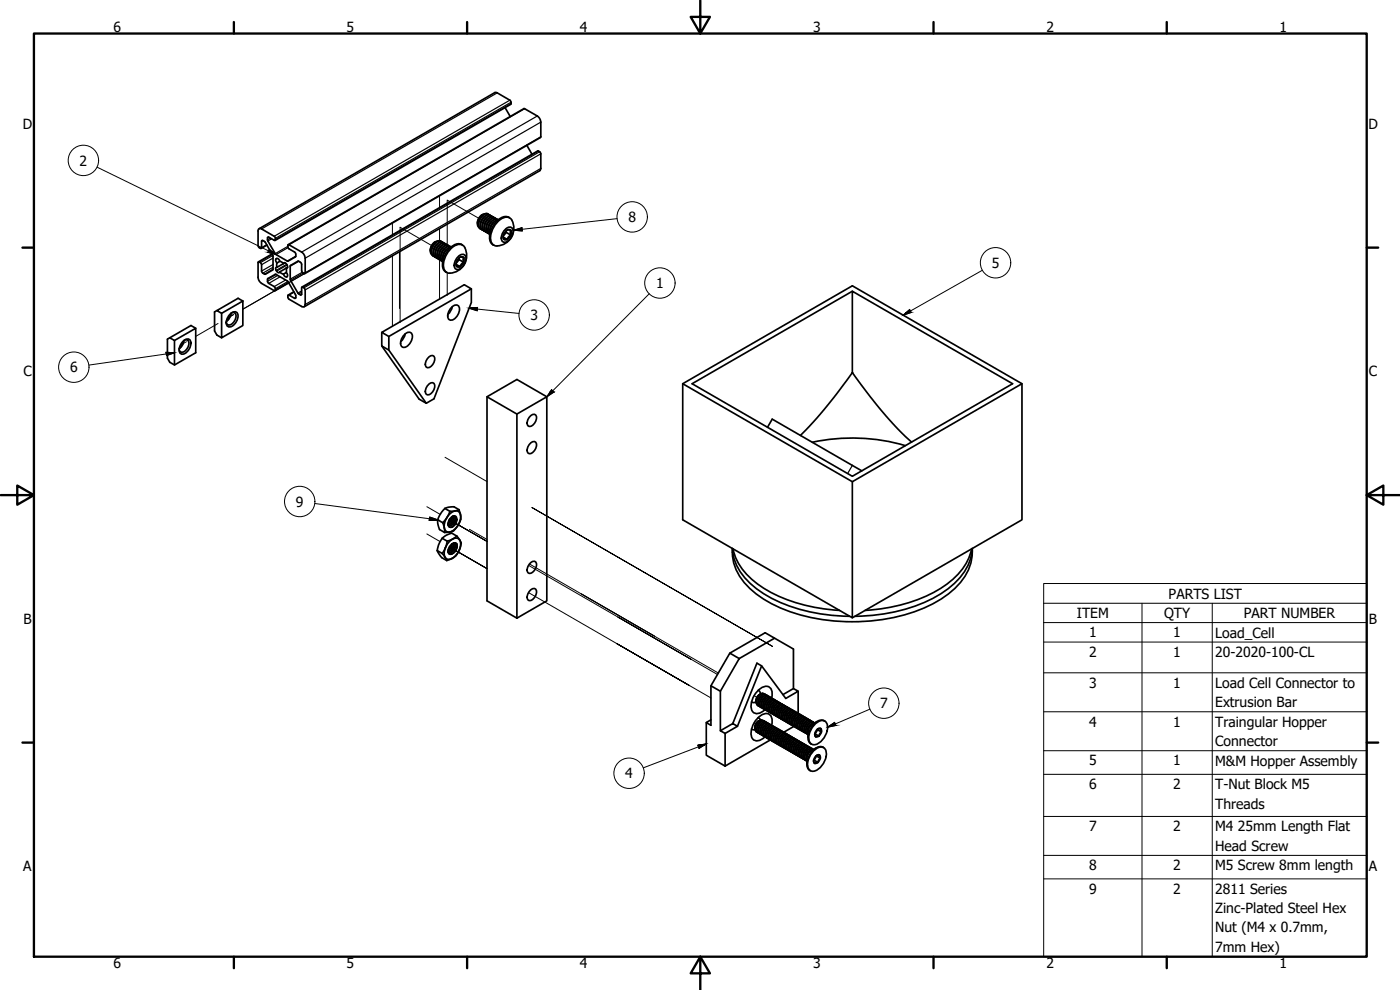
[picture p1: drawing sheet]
<svg xmlns="http://www.w3.org/2000/svg" width="420mm" height="297mm" viewBox="0 0 420 297" stroke-linecap="round" stroke-linejoin="round" font-family="sans-serif">
<!-- layer: Visible (ANSI) -->
<g fill="none" stroke="#000" stroke-width=".51">
<path d="M148.5 27.8l.7 .1 3.8 2.2 .3 .3v.8l-70.7 40.9M148.5 27.8l-70.7 40.8M151.6 32.3l1.5 2.7M157.2 32.6l4 2.2 .9 1 .2 .8-.1 4.6-70.7 40.9M157.2 32.6l-70.7 40.8M158.1 43.6l1.6 2.7M161.3 45.3l.8 .4 .2 .4v4.4M161.4 45.3l-70.8 40.8M162 51.2l-70.7 40.8M162.3 50.5l-.3 .7M78.1 78.8l.4 .6M78.1 78.8l-.5-.2-.2 .2v4.4l.2 .8 .9 1 3.8 2.2 .3-.2"/>
<path d="M78.5 79.4l.1 2.2 .3 .3 .7 .4M79.6 72.7l-.7-.5h-.3l-.1 2.1-.4 .2M79.7 72.7l2.1 3.8M80.1 73.5l-1.7 1M81.6 76.2l-4 2.4M81.8 76.5l.1 4.3M82.6 71.5l-.3-.6-3.8-2.2h-.9l-.2 .6v4.4l.2 .4 .5 .4M82.6 71.9l-.3 .2-1.7-1-.3 .3 .1 .9 2.3 3.9 3.5 2.1 2.5-1.2 .1-.3-.2-1-2-1.3-.2-1 .3-.1 3.8 2.2M82.7 71.5v.4M83.1 78.9v1.3M83.9 78.4l1.2 .7M83.9 78.4l-.7 .5"/>
<path d="M83.9 78.4a.66 .66 0 0 0-.4-.8 .66 .66 0 0 0-.8 .4l.4 .9M85.1 79.1a.73 .73 0 0 1 .8-.1 .73 .73 0 0 1 .4 .8l-.1 .6-.3 .1M85.1 79.1l-1.9 1.1M85.5 78.8l-.4 .3M87.1 79.9v4l2.3 4 .8 .6 .3-.2M89.4 78.4l.8 .3 .3 .6M89.4 78.4l-2.3 1.5M90.5 75.6l.6 .6 .5 1.3M90.5 79.3l.1 2.2 .6 .5M91.6 77.5v4.4M130.5 73l-.9 1.5M130.7 72.5a2.93 2.93 0 0 0-1.6 2.8"/>
<path d="M131 73.3l-.8 1.6M131.3 72.4a2.87 2.87 0 0 0-1.8 4l.2 .1M131.6 73.6l-.9 1.6M131.7 77.8h.1M132.2 74l-.9 1.5M132.3 72.4l-.1-.1a1.68 1.68 0 0 0-2.1 1.1 2.55 2.55 0 0 0-.2 3.3l.2 .2M132.5 72.6a1.29 1.29 0 0 0-1.9 .4 2.68 2.68 0 0 0-.6 3.8l.4 .2M132.7 74.3l-.9 1.5M132.8 78.5h.1M132.9 72.7h-.1a1.67 1.67 0 0 0-2.1 1.1 2.6 2.6 0 0 0-.2 3.3l.2 .1M132.9 78.2a3.3 3.3 0 0 1 2.4-4l-.3-.3a3 3 0 0 0-2.2 4.5l.1 .1M133.1 72.9l-.1-.1a1.63 1.63 0 0 0-2.2 .9 2.56 2.56 0 0 0-.2 3.5l.3 .1"/>
<path d="M133.3 74.6l-.9 1.6M133.4 73a1.7 1.7 0 0 0-2.1 1.1 2.55 2.55 0 0 0-.3 3.3l.2 .1M133.4 73h.1M133.6 73.2a1.46 1.46 0 0 0-2.2 .8 2.5 2.5 0 0 0-.2 3.5l.3 .1M133.9 75l-.9 1.5M134 73.3h-.1a1.7 1.7 0 0 0-2.1 1.1 2.55 2.55 0 0 0-.2 3.3l.1 .1M134.2 73.5a1.27 1.27 0 0 0-1.9 .5 2.66 2.66 0 0 0-.6 3.8l.4 .1M134.6 73.7l-.1-.1a1.74 1.74 0 0 0-2.1 1.1 2.55 2.55 0 0 0-.2 3.3l.2 .2M134.8 73.9l-.4-.3a3.1 3.1 0 0 0-2.2 4.4l.4 .3M135.1 74a1.7 1.7 0 0 0-2.2 1.1 2.55 2.55 0 0 0-.2 3.3l.1 .1M135.3 74.2a3.5 3.5 0 0 0-2.3 3.9M136.9 79.2l.1 .7"/>
<path d="M136.9 79.3l1.2 .7M137.6 76.9a1.26 1.26 0 0 1 1.7-.5 1.26 1.26 0 0 1 .5 1.7 2.8 2.8 0 0 1-3 2.7 2.8 2.8 0 0 1 .8-3.9zM137.8 77.4v.5l-.9 1.1M137.8 77.9l1.3 .8M138.1 77.2l1 .1-.1 .3a1.31 1.31 0 0 1-.5 1.7l-.4 .7-1.1-.1M138.8 73.5a2.89 2.89 0 0 0-3.9 1.1 6.4 6.4 0 0 0-1.9 6.1l1.1 1.1M139.1 78.7l.2-.4a.87 .87 0 0 0-.4-1.2 .87 .87 0 0 0-1.1 .3l-.9 1.5 .1 1M139.1 78.7a1.47 1.47 0 0 1-2.1 1.2M144.6 64.8l-.9 1.6M144.6 64.5l-.9 1-.4 1.6M144.8 64.4l-.2 .1M145.2 65.2l-.9 1.5"/>
<path d="M145.5 64.2a2.89 2.89 0 0 0-1.8 4l.1 .1M145.8 65.5l-.9 1.5M146.3 65.8l-.9 1.6M146.5 64.2h-.1a1.7 1.7 0 0 0-2.1 1.1 2.55 2.55 0 0 0-.3 3.3l.2 .1M146.7 64.4a1.27 1.27 0 0 0-2 .4 2.66 2.66 0 0 0-.5 3.9l.3 .1M146.9 66.1l-.9 1.6M147 64.5h-.1a1.74 1.74 0 0 0-2.1 1.1 2.55 2.55 0 0 0-.2 3.3l.2 .1M147.2 64.7l-.3-.2a3.1 3.1 0 0 0-2.3 4.4l.5 .2M147.4 66.5l-.8 1.5M147.6 64.9l-.1-.1a1.7 1.7 0 0 0-2.1 1.1 2.55 2.55 0 0 0-.2 3.3l.2 .1M147.8 65.1a1.29 1.29 0 0 0-1.9 .4 2.71 2.71 0 0 0-.6 3.8l.3 .2M148 66.8l-.9 1.5"/>
<path d="M148.1 65.2v-.1a1.7 1.7 0 0 0-2.1 1.1 2.53 2.53 0 0 0-.3 3.3l.2 .2M148.4 65.4l-.1-.1a1.38 1.38 0 0 0-1.9 .5 2.91 2.91 0 0 0-.6 3.7l.4 .3M148.7 65.5h-.1a1.68 1.68 0 0 0-2.1 1.1 2.55 2.55 0 0 0-.2 3.3l.2 .1M148.9 65.7a1.27 1.27 0 0 0-1.9 .4 2.66 2.66 0 0 0-.5 3.9l.3 .1M149.2 65.8a1.67 1.67 0 0 0-2.1 1.1 2.6 2.6 0 0 0-.2 3.3l.1 .1-.1-.1a3.1 3.1 0 0 1 2.2-4.4l.4 .2a3.3 3.3 0 0 0-2.4 4M149.2 65.8h.1M149.4 66.1a3.4 3.4 0 0 0-2.3 3.8M151 71l.2 .7M151 71.1l1.2 .7M151.7 68.7a1.26 1.26 0 0 1 1.8-.5 1.26 1.26 0 0 1 .4 1.8 2.8 2.8 0 0 1-2.9 2.6 2.8 2.8 0 0 1 .7-3.9zM151.9 69.2v.5l-.9 1.2M151.9 69.7l1.4 .8"/>
<path d="M152.2 69a2.32 2.32 0 0 0-1 2.7M152.2 69l.6-.2 .5 .3M152.2 69l1.1 .1M153 65.4a2.57 2.57 0 0 0-3.4 .5 6.8 6.8 0 0 0-2.4 6.7l1 1M153.3 69.1l.1 .6-.1 .8M153.3 70.5a1.47 1.47 0 0 1-2.1 1.2M153.3 69.1v1.4l-.7 .6-.4 .7-1-.1M153.6 66.1a2.15 2.15 0 0 0-3.5-.2 6.8 6.8 0 0 0-2.6 6.9 1.69 1.69 0 0 0 1.7 1M153.6 66.1a5.3 5.3 0 0 1-4.4 7.7M58.7 98.5l-1.4-.8-7.1 4.1v5.7l.7 1.2 1.5 .8 6.3-3.7v-7.3l-6.3 3.7M65.1 93.2l6.4-3.7 1.4 .8-6.4 3.7zM65.1 93.2l-.7 .4v5.7l.7 1.2 1.4 .9"/>
<path d="M69.2 94.1a1.26 1.26 0 0 1 1.7-.5 1.26 1.26 0 0 1 .5 1.8 2.8 2.8 0 0 1-3 2.6 2.8 2.8 0 0 1 .8-3.9zM69.3 94.1l-.4 1-.9 1.3M69.3 94l-.4 1.4-.9 1M69.5 93.9a.99 .99 0 0 1 1.2 .2 .99 .99 0 0 1 .1 1.2 2.23 2.23 0 0 1-2.5 2.1l-.4-.7M72.9 90.3v7.4l-6.4 3.7v-7.4M81.8 81l-2.1 1.3M81.9 80.8l-.1 .2M82.7 86.6v.4M82.8 82.3l-2.5 1.5 .2 1 1.8 1.2 .3 .6M82.8 82.3l3.5 2.1 2.4 4 .1 .9-.2 .2-2.2-.9v.8l.3 .3M83.1 80.2a.73 .73 0 0 0-.4 .7 .73 .73 0 0 0 .5 .7l.5 .2 .3-.2M83.9 81.6l1.2 .6"/>
<path d="M85.9 80.5v1.3M85.9 81.8a.65 .65 0 0 1 .5 .7 .65 .65 0 0 1-.7 .5l-.6-.8M85.9 81.8l-.8 .4M85.9 80.5l-2 1.1M86.3 80.2l-.4 .3M86.7 84.9l-4.1 2.3M86.7 89.8l4.2 2.3 .5-.2 .2-.6M88.2 87.6l-1.7 .9M91.6 81.8l-.4 .2M91.6 87l-.4-.7-.6-.1-.1 2.1M91.6 87v4.4M114.6 99.7v4.1l2.1 1.2 11.2 16"/>
<path d="M135 82a5.2 5.2 0 0 0 4.2-8.2 2.61 2.61 0 0 0-3.8 .7 6.5 6.5 0 0 0-2.1 6.5 1.69 1.69 0 0 0 1.7 1M135.7 92.1a1.26 1.26 0 0 1 1.7-.5 1.26 1.26 0 0 1 .4 1.7 2.8 2.8 0 0 1-2.9 2.7 2.8 2.8 0 0 1 .8-3.9zM135.7 92l-.3 1-1 1.3M141.5 86.7v4l-11.3 29-2.3 1.3-2.1-1.2-11.2-16M255.8 87.4l-48.1 27.7 48.1 27.8 48.1-27.8-48.1-27.7 .1 24.5M50.9 101.4l1.5 .8v7.3M55.1 102.3a1.26 1.26 0 0 1 1.7-.5 1.26 1.26 0 0 1 .4 1.7 2.8 2.8 0 0 1-2.9 2.7 2.8 2.8 0 0 1 .8-3.9zM55.1 102.2l-.3 1-1 1.3M55.2 102.2l-.5 1.3-.9 1.1M55.4 102.1a.99 .99 0 0 1 1.2 .2 .99 .99 0 0 1 0 1.2 2.23 2.23 0 0 1-2.5 2.1l-.3-.8M116.7 101l24.8-14.3-2.2-1.3-24.7 14.3 2.1 1.3v4M121.5 100.3a1.26 1.26 0 0 1 1.7-.5 1.26 1.26 0 0 1 .5 1.7 2.8 2.8 0 0 1-3 2.6 2.8 2.8 0 0 1 .8-3.8z"/>
<path d="M121.6 100.2l-.3 1-1 1.3M128.7 115.3a1 1 0 0 1 1.4-.4 1 1 0 0 1 .3 1.4l-.6 1.3a1.08 1.08 0 0 1-1.2 .9 1.08 1.08 0 0 1-.9-1l.1-1zM128.7 107.1a1 1 0 0 1 1.4-.3 1 1 0 0 1 .3 1.3l-.6 1.4a1.08 1.08 0 0 1-1.2 .8 1.08 1.08 0 0 1-.9-1l.1-.9zM146.2 119l8.9-5.1 9 5.1v61.3l-9 5.2-8.9-5.2zM146.2 119l8.9 5.2 9-5.2M204.9 115.1l50.9 29.4M255.7 111.9h.2M255.7 111.9a146.4 146.4 0 0 1-15.5 18.7M255.8 111.9h-.1M255.9 111.9a129.5 129.5 0 0 0 17.7 20.7M306.7 115.1l-50.9 29.4v40.9l-50.9-29.4v-40.9l50.9-29.3 50.9 29.3v40.9l-50.9 29.4M155.1 124.2v61.3"/>
<path d="M159.2 124.8a1 1 0 0 1 1.4-.4 1 1 0 0 1 .4 1.4l-.7 1.3a1.08 1.08 0 0 1-1.1 .8 1.08 1.08 0 0 1-1-1l.2-.9zM159.2 132.9a1 1 0 0 1 1.4-.3 1 1 0 0 1 .4 1.3l-.7 1.4a1.08 1.08 0 0 1-1.1 .8 1.08 1.08 0 0 1-1-1l.2-.9zM230.3 128.2l1.5-2.4 26.8 15.5M243.8 132.7a57 57 0 0 1 27.9 1M131.4 156v1.3l.5 1.6 1.5 .9M131.4 156l1.5 .8M132.9 156.8l.5 1.6v1.4M133.5 152.6l1.5-.5a3.1 3.1 0 0 1 2.7 .8M133.5 152.6a8.6 8.6 0 0 0-2.1 3.4M133.5 152.6l1.5 .8M134.5 157.4a1.69 1.69 0 0 0 2.4-1.1l.2-.5a2.51 2.51 0 0 1-1.8 2.4M134.9 154.3a1.8 1.8 0 0 1 1.7-1 1.8 1.8 0 0 1 1.6 1.2 4.8 4.8 0 0 1-3.7 5.1 2.23 2.23 0 0 1-.9-3.3z"/>
<path d="M135 153.4a8.2 8.2 0 0 1-2.1 3.4M135.1 155.6l-.3 .5M135.7 155.4l-.7 1.2M135.8 155a2.3 2.3 0 0 1-1.3 2M136.1 154.9a1.93 1.93 0 0 1-1.6 2.5 2.08 2.08 0 0 0 1.6-2.5zM136.2 155.7l-.7 1.2M136.6 156.2l-.6 1.1M136.6 156.2a.75 .75 0 0 0 .1-1 .75 .75 0 0 0-1-.2 2.51 2.51 0 0 1-1.2 2M136.6 156.2a1.61 1.61 0 0 1-1.9 1.4M136.7 156l-.7 1.2M136.8 157.1a1.36 1.36 0 0 1-1.9 1l-.4-.9M137.1 155.7a.87 .87 0 0 0-.6-.9 .87 .87 0 0 0-1.1 .4 2.07 2.07 0 0 0-.5 2.9"/>
<path d="M137.7 152.9l-1.4 .5h-1.3M137.7 152.9l.2 .5a4.3 4.3 0 0 1-1 5.1 3.8 3.8 0 0 1-3.5 1.3M131.2 165.2l.6 1.2a4.1 4.1 0 0 0 2.3 1.8M131.2 165.2l1.5 .9M132.7 161.5a7.9 7.9 0 0 0-1.5 3.7M132.7 166.1l1.4 2.1M132.7 161.5l1.5 .9M133.7 164.3l-1 1.8M134.2 162.4l-.5 1.9M134.5 165.3a.92 .92 0 0 0 .7 .9 .92 .92 0 0 0 1-.4l.3-.3M135 162.4l.4-.4a1.67 1.67 0 0 1 2.2-.3 1.67 1.67 0 0 1 .6 2.1 4.8 4.8 0 0 1-3.5 4 1.94 1.94 0 0 1-1.2-2.9l.4-1.1zM135.6 163.5l-.7 1.2"/>
<path d="M135.6 163.2a2.45 2.45 0 0 1-1.1 1.8M135.7 163.2a2.42 2.42 0 0 1-1.2 1.9M135.7 163.2h.7l.2 .5M136 163.1a2.11 2.11 0 0 1-1.5 2.4 2.02 2.02 0 0 0 1.6-2.4M136.1 163.8l-.8 1.2M136.1 163a2.24 2.24 0 0 0-1.2 3.3l.9-.2 .7-.6M136.3 163.2a1.82 1.82 0 0 1-1.7 2.5M136.5 164.1l-.7 1.2M136.7 163.7a1.86 1.86 0 0 1-2.1 2M137 163.1l.2 1.1M137 163.1l-.5-.2-.4 .1 .5 .2 .1 .5M137 163.1l.1 .1a2.69 2.69 0 0 1-1.4 2.9"/>
<path d="M137.1 160.8a5.9 5.9 0 0 1-2.9 1.6M137.1 160.8l-1.5-.8a5.9 5.9 0 0 0-2.9 1.5M137.1 160.8l.5 .7a2.65 2.65 0 0 1 .3 3.4 5 5 0 0 1-3.8 3.3M137.2 164.2l-.7 1.3M159.2 177a1 1 0 0 1 1.4-.3 1 1 0 0 1 .4 1.3l-.7 1.4a1.08 1.08 0 0 1-1.1 .8 1.08 1.08 0 0 1-1-1l.2-.9zM159.2 168.9a1 1 0 0 1 1.4-.4 1 1 0 0 1 .4 1.4l-.7 1.3a1.08 1.08 0 0 1-1.1 .8 1.08 1.08 0 0 1-1-1l.2-.9zM219.8 164.6a15.8 15.8 0 0 0 7.2 13.7 47.9 47.9 0 0 0 28.8 8.2 50.2 50.2 0 0 0 27.2-7.1 18.2 18.2 0 0 0 8.7-12.1l.1-2.7M219.8 164.6a16.5 16.5 0 0 0 8 12.6 48.9 48.9 0 0 0 27.2 7.7M220 164.7a19.5 19.5 0 0 0 10.3 12.5 50 50 0 0 0 21.7 6M291.6 164.7a19.5 19.5 0 0 1-10.4 12.5 50 50 0 0 1-21.6 6M291.8 164.6a16.5 16.5 0 0 1-8 12.6 48.9 48.9 0 0 1-27.2 7.7M219 196l2.8 1.6-5.6 9.8-2.8-1.6z"/>
<path d="M219 196l10.6-6.1 8.5 4.8v11.9M228.6 199.8l-7.3 18.1M232.5 191.5l-10.7 6.1M212 216.8v9.8l5.6 3.3M213.4 205.8v11.8l-1.4-.8 1.4-.8M216.2 207.4v11.9M225.6 210.5a.9 .9 0 0 0 1.3 .1M225.6 218.7l.4 .3 .6-.1M226.5 218.2v.2M226.9 210.2v.2M227.1 219.7h.1M227.5 216.5l-.8 1.3"/>
<path d="M227.5 207.2a.9 .9 0 0 1 .7 1.1M227.5 215.3l.4 .3 .3 .5M227.5 216.4l-.6 .6-.4 1.1M227.6 216.4h-.1M227.8 216.3l-.4 .2a2.27 2.27 0 0 0-.7 2.5M227.8 208.5l-.5 .5-.4 1.2M227.9 216.9l-.7 1.2M227.9 216.2a2.39 2.39 0 0 0-.8 3.5M228 208.4l-.1 .1M228.1 208.4a2.33 2.33 0 0 0-1.1 2.6M228.2 208.3a2.19 2.19 0 0 0-.7 3.4M228.3 208.9l-.7 1.2"/>
<path d="M228.3 208.2l-.1 .1M228.4 216a2.63 2.63 0 0 0-1.4 3.6l.4 .2M228.4 216l.6 .2M228.4 216l-1.1 .7M228.4 217.2l-.7 1.2M228.4 212.3h.1M228.8 209.2l-.7 1.2M228.8 208a2.34 2.34 0 0 0-1.7 1.9M228.9 208a2.48 2.48 0 0 0-1.4 3.7l.3 .1M228.9 208l.5 .3M228.9 217.4l-.7 1.3M229.3 209.5l-.7 1.2"/>
<path d="M229.4 217.7l-.7 1.2M229.4 216.4a2.12 2.12 0 0 0-2.3 2.2l.1 1 .4 .4M229.6 216.5l-.2-.1a1.47 1.47 0 0 0-1.9 1.2 1.61 1.61 0 0 0 .3 2.4l.1 .1M229.8 209.8l-.7 1.2M229.8 208.4a2.22 2.22 0 0 0-2.3 2.6l.1 .6 .4 .4M229.9 216.6a2.17 2.17 0 0 0-2.3 2.7l.1 .5 .4 .4M229.9 218l-.7 1.2M230 208.6l-.2-.2a1.47 1.47 0 0 0-1.9 1.2 1.61 1.61 0 0 0 .2 2.5h.1M230.1 216.8l-.1-.1a1.2 1.2 0 0 0-1.7 .8 1.94 1.94 0 0 0-.2 2.7l.3 .1M230.3 208.7a2.17 2.17 0 0 0-2.3 2.6l.4 1M230.3 210l-.7 1.3M230.4 216.9a2.11 2.11 0 0 0-2.3 2.3v.7l.5 .6"/>
<path d="M230.4 218.3l-.7 1.2M230.4 208.9v-.1a1.2 1.2 0 0 0-1.8 .7 1.92 1.92 0 0 0-.1 2.8l.2 .1M230.6 217.1l-.2-.2a1.49 1.49 0 0 0-1.9 1.2 1.65 1.65 0 0 0 .2 2.5h.2M230.7 209a2.22 2.22 0 0 0-2.2 2.6l.1 .6 .4 .4M230.8 210.3l-.7 1.3M230.9 218.6l-.7 1.2M230.9 217.2a2.31 2.31 0 0 0-2.2 3.2l.4 .4M230.9 209.2l-.1-.2a1.49 1.49 0 0 0-1.9 1.2 1.65 1.65 0 0 0 .2 2.4l.1 .1M231.1 217.4l-.1-.1a1.2 1.2 0 0 0-1.7 .7 1.92 1.92 0 0 0-.2 2.8l.3 .1M231.2 210.6l-.6 1.2M231.2 209.3a2.31 2.31 0 0 0-2.1 3.2l.4 .4M231.4 217.5a2.11 2.11 0 0 0-2.3 2.3v.6l.5 .7"/>
<path d="M231.4 218.9l-.7 1.2M231.4 209.4v-.1a1.2 1.2 0 0 0-1.8 .8 1.92 1.92 0 0 0-.1 2.8l.2 .1M231.6 209.5a2.58 2.58 0 0 0-1.4-3.6 5.8 5.8 0 0 0-4.7 5.1 2.23 2.23 0 0 0 1.7 3.1 3.8 3.8 0 0 0 2.4-1.2M231.7 209.5a2.22 2.22 0 0 0-2.3 2.7l.6 1M231.8 210.9l-.7 1.2M231.9 219.1l-.7 1.3M231.9 217.8a2.19 2.19 0 0 0-2.3 2.6l.1 .6 .4 .4M231.9 209.7l-.1-.1a1.49 1.49 0 0 0-1.9 1.1 1.65 1.65 0 0 0 .2 2.5h.1M232.1 218l-.1-.1a1.2 1.2 0 0 0-1.7 .7 1.92 1.92 0 0 0-.2 2.8l.3 .1M232.2 211.2l-.6 1.2M232.2 209.8a2.19 2.19 0 0 0-2.3 2.7l.2 .5 .4 .4M232.4 218.1a2.17 2.17 0 0 0-2.3 2.6l.1 .6 .4 .4"/>
<path d="M232.4 219.4l-.7 1.2M232.4 210l-.1-.1a1.2 1.2 0 0 0-1.7 .8 1.92 1.92 0 0 0-.1 2.7l.2 .1M232.6 218.3l-.2-.2a1.49 1.49 0 0 0-1.9 1.2 1.65 1.65 0 0 0 .2 2.4l.1 .1M232.7 210.1a2.2 2.2 0 0 0-2.3 2.6l.2 .6 .4 .4M232.7 211.5l-.6 1.2M232.9 218.4a2.19 2.19 0 0 0-2.3 2.6l.5 .9M232.9 219.7l-.7 1.2M232.9 210.3l-.2-.2a1.47 1.47 0 0 0-1.8 1.2 1.65 1.65 0 0 0 .2 2.5h.1M233 218.5v-.1a1.2 1.2 0 0 0-1.8 .8 1.98 1.98 0 0 0-.1 2.8h.3M233.2 210.4a2.3 2.3 0 0 0-1.7 3.6M233.2 210.4h.1M233.2 211.8l-.7 1.2"/>
<path d="M233.4 218.6a2.12 2.12 0 0 0-2.3 2.3l.1 1 .4 .4M233.4 210.6l-.1-.1a1.2 1.2 0 0 0-1.7 .7 1.98 1.98 0 0 0-.2 2.8l.3 .1M233.6 218.8l-.2-.1a1.47 1.47 0 0 0-1.9 1.1 1.65 1.65 0 0 0 .2 2.5h.1M233.7 212.1l-.7 1.2M233.7 210.7a2.22 2.22 0 0 0-2.3 2.6l.2 .6 .4 .4M233.8 218.9a2.19 2.19 0 0 0-2.2 2.7l.4 .9M233.9 210.9l-.2-.2a1.47 1.47 0 0 0-1.8 1.2 1.65 1.65 0 0 0 .2 2.4l.1 .1M234 219.1v-.1a1.2 1.2 0 0 0-1.8 .8 1.92 1.92 0 0 0-.1 2.7l.2 .1M234.2 211a2.19 2.19 0 0 0-2.3 2.6l.2 .6 .4 .4M234.2 212.3l-.7 1.3M234.4 219.2a2.12 2.12 0 0 0-2.3 2.3l.1 .9 .4 .4M234.4 211.1h-.1a1.2 1.2 0 0 0-1.7 .7 1.92 1.92 0 0 0-.2 2.8l.3 .1"/>
<path d="M234.5 219.4l-.1-.2a1.47 1.47 0 0 0-1.9 1.2 1.61 1.61 0 0 0 .2 2.5h.1M234.7 211.3a2.22 2.22 0 0 0-2.3 2.6l.2 .6 .4 .4M234.7 212.6l-.7 1.3M234.8 219.5a2.31 2.31 0 0 0-2.1 3.2l.4 .4M234.9 211.4l-.2-.1a1.47 1.47 0 0 0-1.8 1.2 1.64 1.64 0 0 0 .1 2.4l.2 .1M235 208.4l3.1-1.8 1.4 .8-3.7 2.2-7.2-9.8-1.4-.8-7.3 18.1 1.4 .8-3.7 2.2-1.4-.8 3.7-2.2M235 219.7v-.1a1.2 1.2 0 0 0-1.8 .7 1.92 1.92 0 0 0-.1 2.8l.2 .1M235.2 211.5a2.31 2.31 0 0 0-2.2 3.2l.4 .4M235.2 212.9l-.7 1.2M235.3 219.8a2.11 2.11 0 0 0-2.2 2.3v.6l.5 .7M235.4 211.7l-.1-.1a1.2 1.2 0 0 0-1.7 .8 1.92 1.92 0 0 0-.2 2.7l.3 .2M235.5 220l-.1-.2a1.49 1.49 0 0 0-1.9 1.2 1.65 1.65 0 0 0 .2 2.4l.1 .1"/>
<path d="M235.6 211.8a2.39 2.39 0 0 0-2.2 3l.5 .6M235.6 211.8h.1M235.7 213.2l-.7 1.2M235.9 212l-.2-.2a1.49 1.49 0 0 0-1.9 1.2 1.65 1.65 0 0 0 .2 2.5h.2M236.2 213.5l-.7 1.2M236.2 212.1a2.11 2.11 0 0 0-2.3 2.3l.1 .9 .4 .4M236.4 212.3l-.1-.1a1.2 1.2 0 0 0-1.7 .7 1.92 1.92 0 0 0-.2 2.8l.3 .1M236.7 212.4a2.2 2.2 0 0 0-2.3 2.6l.1 .6 .4 .4M236.7 213.8l-.7 1.2M236.9 212.6l-.2-.2a1.49 1.49 0 0 0-1.9 1.2 1.65 1.65 0 0 0 .2 2.5h.2M237.2 212.7a2.19 2.19 0 0 0-2.3 2.6l.1 .6 .4 .4M237.2 214l-.7 1.3"/>
<path d="M237.4 212.9l-.1-.1a1.2 1.2 0 0 0-1.8 .7 1.94 1.94 0 0 0-.1 2.8l.3 .1M237.7 213a2.2 2.2 0 0 0-2.3 2.6l.1 .6 .4 .4M237.7 214.3l-.7 1.3M237.9 213.2l-.2-.2a1.47 1.47 0 0 0-1.9 1.2 1.65 1.65 0 0 0 .2 2.4l.2 .1M238.1 213.2a2.39 2.39 0 0 0-1.9 3.5l.2 .2M238.1 213.2l.1 .1M238.2 214.6l-.7 1.2M238.3 217.9l-3.1 1.8M238.4 213.4l-.1-.1a1.2 1.2 0 0 0-1.8 .8 1.92 1.92 0 0 0-.1 2.8l.3 .1M238.7 214.9l-.7 1.2M238.7 213.5a2.22 2.22 0 0 0-2.3 2.7l.1 .6 .4 .4M238.8 213.7l-.1-.1a1.47 1.47 0 0 0-1.9 1.1 1.61 1.61 0 0 0 .2 2.5h.2"/>
<path d="M239.2 213.8a2.17 2.17 0 0 0-2.3 2.7l.1 .5 .4 .4M239.2 215.2l-.7 1.2M239.4 214l-.1-.1a1.2 1.2 0 0 0-1.8 .8 1.92 1.92 0 0 0-.1 2.7l.2 .1M239.5 207.4v6.6M239.6 214.1a2.39 2.39 0 0 0-2.2 3l.5 .6M239.6 214.1h.1M239.7 215.5l-.7 1.2M239.8 214.3l-.1-.2a1.49 1.49 0 0 0-1.9 1.2 1.65 1.65 0 0 0 .2 2.5h.1M240.2 215.8l-.7 1.2M240.2 214.4a2.31 2.31 0 0 0-2.2 3.2l.4 .4M240.3 214.6v-.1a1.2 1.2 0 0 0-1.8 .7 1.92 1.92 0 0 0-.1 2.8l.2 .1M240.6 214.7a2.39 2.39 0 0 0-2.2 2.9l.5 .7"/>
<path d="M240.6 214.7h.1M240.7 216.1l-.7 1.2M240.8 214.9l-.1-.2a1.49 1.49 0 0 0-1.9 1.2 1.65 1.65 0 0 0 .2 2.4l.1 .1M241.1 215a2.19 2.19 0 0 0-2.3 2.6l.2 .6 .4 .4M241.2 216.3l-.7 1.3M241.3 215.1a1.2 1.2 0 0 0-1.8 .7 1.92 1.92 0 0 0-.1 2.8l.2 .1M241.6 215.3a2.2 2.2 0 0 0-2.2 2.6l.1 .6 .4 .4M241.7 216.6l-.7 1.3M241.8 215.4l-.2-.1a1.47 1.47 0 0 0-1.8 1.2 1.65 1.65 0 0 0 .2 2.4l.1 .1M242.1 215.5a2.19 2.19 0 0 0-2.3 2.7l.6 .9M242.1 216.9l-.7 1.2M242.3 215.7l-.1-.1a1.2 1.2 0 0 0-1.7 .8 1.98 1.98 0 0 0-.2 2.7l.3 .2"/>
<path d="M242.6 217.2l-.6 1.2M242.6 215.8a2.22 2.22 0 0 0-2.3 2.6l.2 .6 .4 .4M242.8 216l-.2-.2a1.47 1.47 0 0 0-1.8 1.2 1.65 1.65 0 0 0 .2 2.5h.1M243.1 216.1a2.39 2.39 0 0 0-2.2 2.9l.5 .7M243.1 216.1h.1M243.1 217.5l-.7 1.2M243.3 216.3l-.1-.1a1.2 1.2 0 0 0-1.7 .7 1.92 1.92 0 0 0-.2 2.8l.3 .1M243.6 216.4a2.22 2.22 0 0 0-2.3 2.6l.2 .6 .4 .4M243.8 216.6l-.2-.2a1.47 1.47 0 0 0-1.8 1.2 1.64 1.64 0 0 0 .2 2.5h.1M244.1 216.7a2.31 2.31 0 0 0-2.1 3.2l.4 .4M244.3 216.9l-.1-.1a1.18 1.18 0 0 0-1.7 .7 1.98 1.98 0 0 0-.1 2.8l.1 .1M244.7 217.1a2.07 2.07 0 0 1 3.5 0 5.6 5.6 0 0 1-3.5 6.3 1.74 1.74 0 0 1-2-2.2l.7-2.3z"/>
<path d="M245.3 216.4a4 4 0 0 0-2.8 4.9M245.3 218.8a1.5 1.5 0 0 0-.3 2.3l1-.5 .5-1M245.3 218.8a.73 .73 0 0 1 1-.2 .73 .73 0 0 1 .2 1M245.3 218.8l.1 .2M245.4 219l1.1 .6M245.4 219l-.8 1.2M245.5 218.7l.8-.1v.2a1.22 1.22 0 0 1-.4 1.7l-.1 .4-1 .2-.3-.8M247.3 216.2a3.5 3.5 0 0 0-4 2.3 3.4 3.4 0 0 0 .2 4.8M247.3 216.2l.2 .2M217.6 220.1v9.8M228.6 220.5h.1M229.6 221.1h.1"/>
<path d="M229.6 221.1a2.57 2.57 0 0 1-3.7 .6 5.8 5.8 0 0 1 2-6.7 2.21 2.21 0 0 1 3.6 0 3.9 3.9 0 0 1 .1 2.7l-.2-.2a1.49 1.49 0 0 0-1.9 1.2 1.65 1.65 0 0 0 .2 2.5h.2M231.1 221.9v.1M231.2 222l-13.6 7.9M232 222.5h.1M233.4 220l-.7 1.2M233.9 220.3l-.7 1.2M234.4 220.6l-.7 1.2M234.5 223.9l.1 .1M234.9 220.9l-.7 1.2M235.4 221.2l-.7 1.2M235.8 221.4l-.6 1.3M235.8 220.1a2.11 2.11 0 0 0-2.2 2.2l.1 1 .4 .4"/>
<path d="M236 220.2h-.1a1.2 1.2 0 0 0-1.7 .7 1.94 1.94 0 0 0-.1 2.8l.2 .1M236.3 220.4a2.17 2.17 0 0 0-2.3 2.6l.5 .9M236.3 221.7l-.7 1.2M236.5 220.5l-.2-.1a1.49 1.49 0 0 0-1.8 1.2 1.65 1.65 0 0 0 .2 2.4l.1 .1M236.8 220.6a2.19 2.19 0 0 0-2.3 2.7l.2 .5 .4 .4M236.8 222l-.6 1.2M237 225.4h.1M237 220.8l-.1-.1a1.22 1.22 0 0 0-1.7 .8 1.94 1.94 0 0 0-.1 2.7l.2 .2M237.3 222.3l-.7 1.2M237.3 220.9a2.32 2.32 0 0 0-2.1 3.2l.4 .4M237.5 221.1l-.2-.2a1.47 1.47 0 0 0-1.8 1.2 1.65 1.65 0 0 0 .2 2.5h.1M237.8 221.2a2.19 2.19 0 0 0-2.3 2.6l.6 1"/>
<path d="M237.8 222.6l-.7 1.2M238 221.4l-.1-.1a1.2 1.2 0 0 0-1.7 .7 2.02 2.02 0 0 0-.2 2.8l.3 .1M238.3 222.9l-.7 1.2M238.3 221.5a2.12 2.12 0 0 0-2.3 2.3l.2 .9 .4 .4M238.5 221.7l-.2-.2a1.47 1.47 0 0 0-1.8 1.2 1.61 1.61 0 0 0 .2 2.5h.1M238.8 221.8a2.17 2.17 0 0 0-2.3 2.6l.5 1M238.8 223.1l-.7 1.3M239 222l-.1-.1a1.2 1.2 0 0 0-1.7 .7 1.96 1.96 0 0 0-.2 2.8l.3 .1M239.3 222.1a2.22 2.22 0 0 0-2.3 2.6l.2 .6 .4 .4M239.3 223.4l-.7 1.2M239.5 226.8h.1M239.5 222.3l-.2-.2a1.49 1.49 0 0 0-1.9 1.2 1.65 1.65 0 0 0 .2 2.4l.2 .1"/>
<path d="M239.8 223.7l-.7 1.2M239.8 222.4a2.31 2.31 0 0 0-2.2 3.2l.4 .4M240 222.5l-.1-.1a1.2 1.2 0 0 0-1.7 .8 1.92 1.92 0 0 0-.2 2.8l.3 .1M240.3 222.6a2.22 2.22 0 0 0-2.3 2.7l.1 .6 .4 .4M240.3 224l-.7 1.2M240.5 222.8l-.2-.1a1.49 1.49 0 0 0-1.9 1.1 1.65 1.65 0 0 0 .2 2.5h.2M240.7 222.9a2.32 2.32 0 0 0-1.7 3.6M240.7 222.9h.1M240.8 224.3l-.7 1.2M241 223.1l-.1-.1a1.2 1.2 0 0 0-1.7 .8 1.92 1.92 0 0 0-.2 2.7l.3 .1M241.3 223.2a2.17 2.17 0 0 0-2.3 2.6l.5 1M241.3 224.6l-.7 1.2"/>
<path d="M241.5 223.4l-.2-.2a1.47 1.47 0 0 0-1.9 1.2 1.65 1.65 0 0 0 .2 2.5h.2M241.8 223.5a2.19 2.19 0 0 0-2.3 2.6l.5 1M241.8 224.9l-.7 1.2M241.9 228.2h.1M242 223.7l-.1-.1a1.2 1.2 0 0 0-1.8 .7 1.98 1.98 0 0 0-.1 2.8l.3 .1M242.1 228.2a2.54 2.54 0 0 1 2-3.3 2.46 2.46 0 0 0-2 3.3M242.3 225.2l-.7 1.2M242.3 223.8a2.22 2.22 0 0 0-2.3 2.6l.1 .6 .4 .4M242.5 224l-.2-.2a1.47 1.47 0 0 0-1.9 1.2 1.65 1.65 0 0 0 .2 2.4l.1 .1M242.5 220.2a2.53 2.53 0 0 1 2-3.3 2.46 2.46 0 0 0-2 3.4M242.8 224.1a2.19 2.19 0 0 0-2.3 2.6l.1 .6 .4 .4M242.8 225.4l-.7 1.3"/>
<path d="M243 224.2h-.1a1.2 1.2 0 0 0-1.8 .7 1.92 1.92 0 0 0-.1 2.8l.2 .1M243 231.1l.2 .2M243.2 224.3a2.39 2.39 0 0 0-2.2 3l.5 .7M243.2 224.3v.1M243.4 224.5l-.1-.1a1.47 1.47 0 0 0-1.9 1.2 1.64 1.64 0 0 0 .2 2.4l.1 .1M243.8 224.6a2.31 2.31 0 0 0-2.2 3.2l.3 .4M243.9 224.8v-.1a1.18 1.18 0 0 0-1.7 .7 1.98 1.98 0 0 0-.2 2.9h.1M244.2 225.3a2.24 2.24 0 0 1 3.5-.4 5.3 5.3 0 0 1-3.8 6.5 2 2 0 0 1-1.5-2.8l.5-1.5zM244.3 228.1l1.2 .7M244.5 220.2h.1M244.6 220.2l1.2 .7M245 224.4a4 4 0 0 0-2.9 4.9"/>
<path d="M245 226.7v.1M245 226.8l-.8 1.3M245 226.8l1.2 .7M245.1 226.6l.8-.1v.2a1.14 1.14 0 0 1-.3 1.7l-.1 .4-1 .3-.3-.8M246.2 227.5a.72 .72 0 0 0-.3-1 .72 .72 0 0 0-1 .3 1.58 1.58 0 0 0-.4 2.2l.4 .1 .6-.4M246.2 227.5l-.7 1.2M247.2 224.3a2.84 2.84 0 0 0-3.8 1.5 4.5 4.5 0 0 0-.8 5l.4 .3"/>
</g>
<!-- layer: Visible Narrow (ANSI) -->
<g fill="none" stroke="#000" stroke-width=".36">
<path d="M149.2 27.9l-70.7 40.8M153 30.1l-70.7 40.8M153.4 30.7l-70.7 40.8M153.4 31.1l-70.7 40.8M157.5 32.6l-70.8 40.9M161.2 34.8l-70.7 40.8M162.3 36.6l-70.7 40.9M161.6 45.3l-70.7 40.9M161.9 45.5l-70.7 40.8M162.3 41l-70.7 40.9M162.3 46.2l-70.7 40.8M162.3 50.5l-70.7 40.9"/>
<path d="M78.9 72.2l-.4 .2M80 73.4l-1.5 .9M80.6 71.1l-.3 .3M81.2 71.4l-.9 .6M81.5 71.7l-1.1 .6M81.7 76.3l-3.9 2.3M81.9 76.7l-3.8 2.1M81.9 77.4l-3.4 2M81.9 79.4l-3.4 1.9M86 79.3l-3.1 1.8M86.1 79.5l-3.1 1.9M86.4 73.9l-3.8 2.2"/>
<path d="M86.4 74.3l-3.6 2.1M88.8 76.8l-2.6 1.5M89.7 78.4l-2.6 1.5M81.9 80.2l-3 1.8M81.9 80.8l-2.5 1.5M82.8 82.3l-2.5 1.5M83.4 82.6l-3.1 1.8M84.1 83l-3.5 2M85.7 84l-3.4 2M86.4 84.5l-3.7 2.1M86.6 84.8l-3.9 2.2M88.3 87.7l-1.6 .8"/>
<path d="M88.8 89.3l-.4 .2M90.5 87.3l-1.1 .6M90.5 87.7l-.8 .5M90.5 88.3l-.3 .2M90.7 81.7l-3.6 2.1M91 81.9l-3.8 2.2M255.8 139.6l-1.4 2.5"/>
</g>
<!-- layer: Tweak Trail (ANSI) -->
<g fill="none" stroke="#000" stroke-width=".3">
<path d="M131.9 58.7v3.6M117.8 66.9v3.6M117.8 76.8v21.1M119.9 75.5v17.1M129.5 73.7l-9.4-5.5v28.6M131.9 68.6v3.6M131.9 77.9v11.8M143.7 65.5l-9.5-5.5v13.5M65.4 97.1l-6.7 3.8M68.6 95.2l1.5-.8-1.8 1M91.4 82.1l-18.5 10.7M134.2 81.8v6.8"/>
<path d="M55.9 102.5l-1.4 .9M133.6 137.2l12.6 7.3M128.1 152l4 2.3M134.9 155.9l11.3 6.5M140.9 158.8l5.3 3.1M159.6 152.3l72.3 41.7zM128.1 160.2l4 2.3M134.9 164.1l11.3 6.5M146.2 162.4l-11.3-6.5 11.3 6.5M146.2 170.6l-11.3-6.5 11.3 6.5M158.6 177.8l54.8 31.6M158.6 169.6l56.7 32.8"/>
<path d="M158.9 169.2l56.7 32.7M226.3 216.9l.5 .3M226.3 208.7l.9 .5"/>
</g>
<!-- layer: Border (ANSI) -->
<g fill="none" stroke="#000" stroke-width=".7">
<path d="M10.2 10.1h400v276.9h-400zM70.2 6.6v3.5M140.2 6.6v3.5M210.2 .1v10l-2.9-5h5.8l-2.9 5M280.2 6.6v3.5M350.2 6.6v3.5M6.7 74.3h3.5M410.2 74.3h3.4M.2 148.6h10l-5-2.9v5.7l5-2.8M410.2 148.6l5 2.8v-5.7l-5 2.9h10M6.7 222.8h3.5M410.2 222.8h3.4"/>
<path d="M70.2 287v3.5M140.2 287v3.5M210.2 287l2.9 5h-5.8l2.9-5v10M280.2 287v3.5M350.2 287v3.5"/>
</g>
<!-- layer: Symbol (ANSI) -->
<g fill="none" stroke="#000" stroke-width=".3">
<path d="M29.1 50.2l53.7 26.2M80.8 74.8l2 1.6-2.4-.7zM154.2 69.1l2.4-.8 .1 1zM185.2 65.6l-31 3.5M140.8 92.5l2.5-.2-.1 .9zM140.8 92.5l15 1.6M194.8 88.1l-30.7 30.9M271.1 94.6l1.9-1.7 .5 .9zM294.8 81.1l-23.7 13.5M49.8 105.7l2.6 .1-2.4 .9zM52.4 105.8l-25.7 3.7M165.5 116.9l.7 .7-2.1 1.4z"/>
<path d="M94.5 151.1l36.9 4.9M129 155.1l2.4 .9-2.6 .1zM313.2 181v-5.9h97v5.9M313.2 181h97v5.8M313.2 181v106h97v-100.2M313.2 186.8h97M313.2 192.6h97M342.7 181v106M363.8 181v106M248.4 218.2l2.1-1.4 .4 .9zM261.1 212.8l-12.7 5.4M313.2 201.9h97"/>
<path d="M313.2 213.6h97M209.4 223.6l2.6-.4-2.2 1.3zM212 223.2l-18.9 7.2M313.2 225.2h97M313.2 232.3h97M313.2 245h97M313.2 256.7h97M313.2 263.7h97"/>
<circle cx="25" cy="48.1" r="4.6"/>
<circle cx="189.7" cy="65.1" r="4.6"/>
<circle cx="298.8" cy="78.8" r="4.6"/>
<circle cx="160.3" cy="94.5" r="4.6"/>
<circle cx="198" cy="84.9" r="4.6"/>
<circle cx="22.2" cy="110.2" r="4.6"/>
<circle cx="89.9" cy="150.5" r="4.6"/>
<circle cx="265.2" cy="211" r="4.6"/>
<circle cx="188.8" cy="232" r="4.6"/>
</g>
<g fill="#000" stroke="#000" stroke-width=".3">
<path d="M80.8 74.8l1.2 .9h-1.6zM80.4 75.7l2.4 .7-.8-.7z"/>
<path d="M154.2 69.1l2.4-.8 .1 .8zM154.2 69.1l2.5 .2v-.2z"/>
<path d="M140.8 92.5l2.5-.2v.2zM140.8 92.5l2.4 .7 .1-.7z"/>
<path d="M272 93.8l1-.9 .5 .9zM271.1 94.6l2.4-.8h-1.5z"/>
<path d="M49.8 105.7l2.6 .1zM49.8 105.8l.2 .9 2.4-.9z"/>
<path d="M165.5 116.9l.7 .7h-1.1zM165.1 117.6l-1 1.4 2.1-1.4z"/>
<path d="M129 155.1l2.4 .9h-2.6zM128.8 156v.1l2.6-.1z"/>
<path d="M249.1 217.7l1.4-.9 .4 .9zM248.4 218.2l2.5-.5h-1.8z"/>
<path d="M209.4 223.6l2.6-.4-.7 .4zM209.4 223.6l.4 .9 1.5-.9z"/>
</g>
<g font-size="4.2">
<text x="34" y="9.7">6</text>
<text x="104" y="9.7">5</text>
<text x="174" y="9.7">4</text>
<text x="244" y="9.7">3</text>
<text x="314" y="9.7">2</text>
<text x="384" y="9.7">1</text>
<text x="6.8" y="38.7">D</text>
<text x="410.7" y="38.7">D</text>
<text x="23.9" y="49.7">2</text>
<text x="188.6" y="66.7">8</text>
<text x="297.6" y="80.4">5</text>
<text x="196.9" y="86.5">1</text>
<text x="159.2" y="96.1">3</text>
<text x="7" y="113">C</text>
<text x="21" y="111.7">6</text>
<text x="410.8" y="113">C</text>
<text x="88.8" y="152">9</text>
<text x="350.7" y="179.6">PARTS LIST</text>
<text x="323.2" y="185.4">ITEM</text>
<text x="349.3" y="185.4">QTY</text>
<text x="373.3" y="185.4">PART NUMBER</text>
<text x="7" y="187.2">B</text>
<text x="326.8" y="191.2">1</text>
<text x="352.1" y="191.2">1</text>
<text x="364.7" y="191.3">Load_Cell</text>
<text x="410.8" y="187.2">B</text>
<text x="326.8" y="197.1">2</text>
<text x="352.1" y="197.1">1</text>
<text x="364.7" y="197.1">20-2020-100-CL</text>
<text x="326.8" y="206.3">3</text>
<text x="352.1" y="206.3">1</text>
<text x="364.7" y="206.4">Load Cell Connector to</text>
<text x="264.1" y="212.5">7</text>
<text x="364.7" y="212.2">Extrusion Bar</text>
<text x="326.8" y="218">4</text>
<text x="352.1" y="218">1</text>
<text x="364.7" y="218.1">Traingular Hopper</text>
<text x="364.7" y="223.9">Connector</text>
<text x="187.6" y="233.5">4</text>
<text x="326.8" y="229.7">5</text>
<text x="352.1" y="229.7">1</text>
<text x="364.7" y="229.7">M&amp;M Hopper Assembly</text>
<text x="326.8" y="236.8">6</text>
<text x="352.1" y="236.8">2</text>
<text x="364.7" y="236.8">T-Nut Block M5</text>
<text x="364.7" y="242.6">Threads</text>
<text x="326.8" y="249.4">7</text>
<text x="352.1" y="249.4">2</text>
<text x="364.7" y="249.5">M4 25mm Length Flat</text>
<text x="364.7" y="255.3">Head Screw</text>
<text x="7" y="261.5">A</text>
<text x="326.8" y="261.1">8</text>
<text x="352.1" y="261.1">2</text>
<text x="364.7" y="261.1">M5 Screw 8mm length</text>
<text x="410.8" y="261.5">A</text>
<text x="326.8" y="268.1">9</text>
<text x="352.1" y="268.1">2</text>
<text x="364.7" y="268.1">2811 Series</text>
<text x="364.7" y="274">Zinc-Plated Steel Hex</text>
<text x="364.7" y="279.8">Nut (M4 x 0.7mm,</text>
<text x="364.7" y="285.6">7mm Hex)</text>
<text x="34" y="290.5">6</text>
<text x="104" y="290.5">5</text>
<text x="174" y="290.5">4</text>
<text x="244" y="290.5">3</text>
<text x="314" y="290.5">2</text>
<text x="384" y="290.5">1</text>
</g>
</svg>
